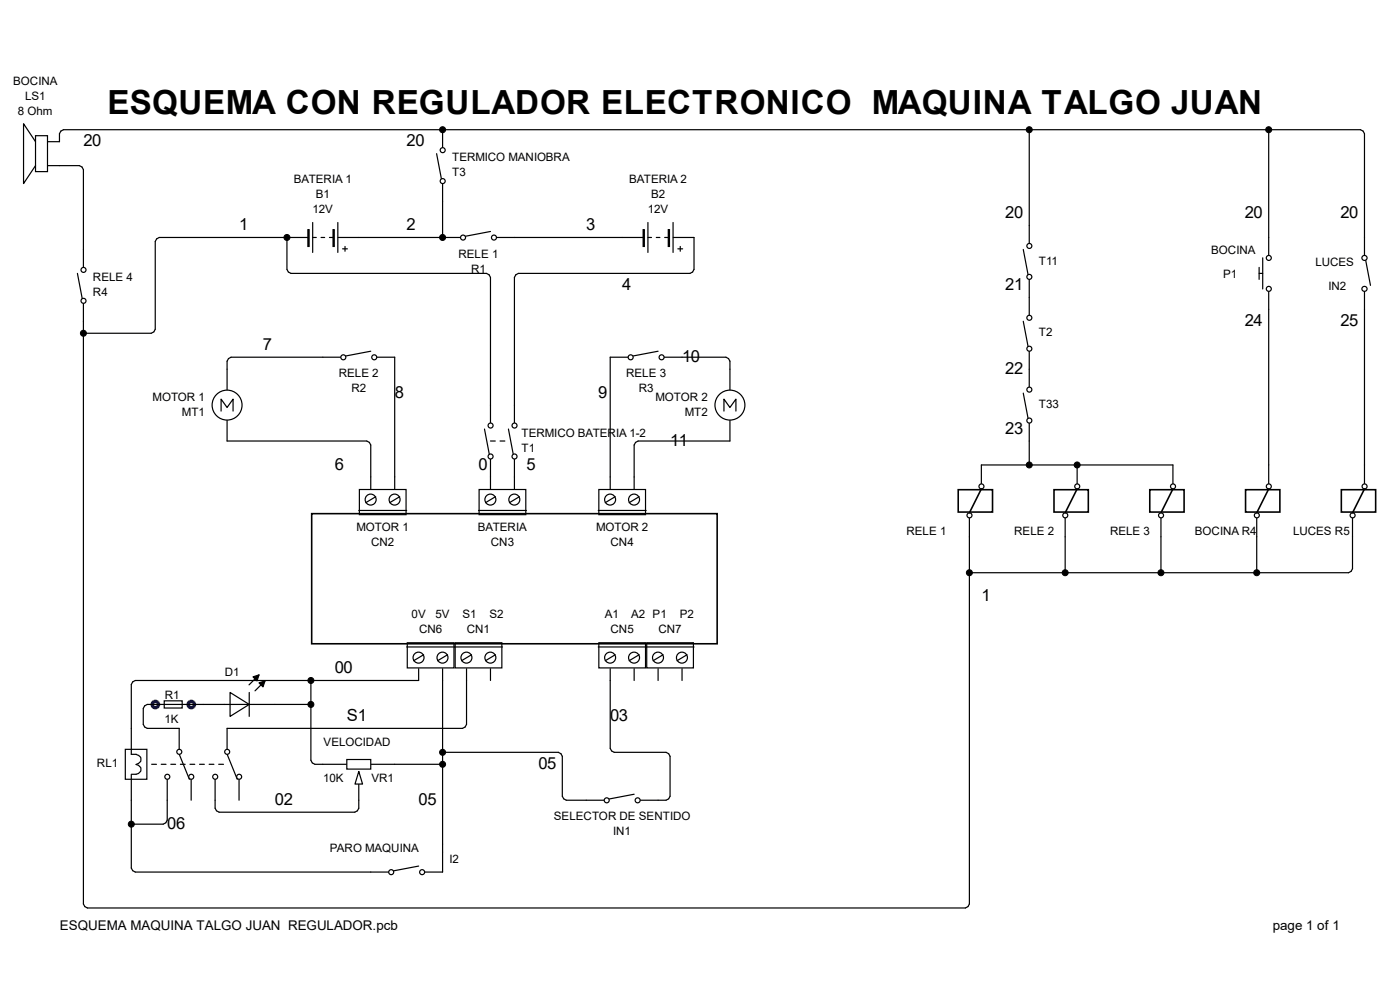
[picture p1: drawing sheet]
<svg xmlns="http://www.w3.org/2000/svg" width="297mm" height="210mm" viewBox="0 0 297 210" stroke-linecap="round" stroke-linejoin="round" font-family="sans-serif">
<g fill="#00f">
<circle cx="33" cy="149.5" r="1.05"/>
<circle cx="40.6" cy="149.5" r="1.05"/>
</g>
<path d="M34.8 148.7h3.9v1.5h-3.9z" fill="none" stroke="#000" stroke-width=".25"/>
<g fill="#fff">
<circle cx="33" cy="149.5" r=".29"/>
<circle cx="40.6" cy="149.5" r=".29"/>
</g>
<g fill="none" stroke="#000" stroke-width=".25">
<path d="M60.9 50.4h4.5M66.3 50.4h.8M66.3 47.2v6.4M68.1 50.4h.8M69.9 50.4h.8M71.7 47.2v6.4M71.7 50.4h4.4M132 50.4h4.5M137.5 50.4h.7M137.5 47.2v6.4M139.2 50.4h.8M141 50.4h.8"/>
<path d="M142.8 47.2v6.4M142.8 50.4h4.4M78.7 101.2v2.6M83.7 101.2v2.6"/>
</g>
<g fill="#000" stroke="#000" stroke-width=".25">
<path d="M65.3 48.7h.3v3.6h-.3z" fill-rule="evenodd"/>
<path d="M70.7 48.7h.2v3.6h-.2z" fill-rule="evenodd"/>
<path d="M136.4 48.7h.3v3.6h-.3z" fill-rule="evenodd"/>
<path d="M141.8 48.7h.2v3.6h-.2z" fill-rule="evenodd"/>
</g>
<path d="M76.2 103.8h9.9v5.4h-9.9z" fill-rule="evenodd" fill="#fff" stroke="#000" stroke-width=".25"/>
<path d="M76.1 108.3h10.2" fill="none" stroke="#000" stroke-width=".25"/>
<circle cx="83.7" cy="106" r="1.16" fill="#fff" stroke="#000" stroke-width=".25"/>
<path d="M84.8 105.4l-2.1 1.2" fill="none" stroke="#000" stroke-width=".25"/>
<circle cx="78.6" cy="106" r="1.16" fill="#fff" stroke="#000" stroke-width=".25"/>
<path d="M79.7 105.4l-2.1 1.2M104.1 101.2v2.6M109.1 101.2v2.6" fill="none" stroke="#000" stroke-width=".25"/>
<path d="M101.6 103.8h9.9v5.4h-9.9z" fill-rule="evenodd" fill="#fff" stroke="#000" stroke-width=".25"/>
<path d="M101.5 108.3h10.2" fill="none" stroke="#000" stroke-width=".25"/>
<circle cx="109.1" cy="106" r="1.16" fill="#fff" stroke="#000" stroke-width=".25"/>
<path d="M110.2 105.4l-2.1 1.2" fill="none" stroke="#000" stroke-width=".25"/>
<circle cx="104" cy="106" r="1.16" fill="#fff" stroke="#000" stroke-width=".25"/>
<path d="M105.1 105.4l-2.1 1.2M129.5 101.2v2.6M134.5 101.2v2.6" fill="none" stroke="#000" stroke-width=".25"/>
<path d="M127 103.8h9.9v5.4h-9.9z" fill-rule="evenodd" fill="#fff" stroke="#000" stroke-width=".25"/>
<path d="M126.9 108.3h10.2" fill="none" stroke="#000" stroke-width=".25"/>
<circle cx="134.5" cy="106" r="1.16" fill="#fff" stroke="#000" stroke-width=".25"/>
<path d="M135.6 105.4l-2.1 1.2" fill="none" stroke="#000" stroke-width=".25"/>
<circle cx="129.4" cy="106" r="1.16" fill="#fff" stroke="#000" stroke-width=".25"/>
<path d="M130.5 105.4l-2.1 1.2M99 141.9v2.5M104.1 141.9v2.5" fill="none" stroke="#000" stroke-width=".25"/>
<path d="M96.6 136.4h9.9v5.3h-9.9z" fill-rule="evenodd" fill="#fff" stroke="#000" stroke-width=".25"/>
<path d="M96.4 137.2h10.2" fill="none" stroke="#000" stroke-width=".25"/>
<circle cx="99" cy="139.5" r="1.16" fill="#fff" stroke="#000" stroke-width=".25"/>
<path d="M100 138.9l-2.1 1.3" fill="none" stroke="#000" stroke-width=".25"/>
<circle cx="104" cy="139.5" r="1.16" fill="#fff" stroke="#000" stroke-width=".25"/>
<path d="M105.1 138.9l-2.1 1.3M129.5 141.9v2.5M134.5 141.9v2.5" fill="none" stroke="#000" stroke-width=".25"/>
<path d="M127 136.4h9.9v5.3h-9.9z" fill-rule="evenodd" fill="#fff" stroke="#000" stroke-width=".25"/>
<path d="M126.9 137.2h10.2" fill="none" stroke="#000" stroke-width=".25"/>
<circle cx="129.4" cy="139.5" r="1.16" fill="#fff" stroke="#000" stroke-width=".25"/>
<path d="M130.5 138.9l-2.1 1.3" fill="none" stroke="#000" stroke-width=".25"/>
<circle cx="134.5" cy="139.5" r="1.16" fill="#fff" stroke="#000" stroke-width=".25"/>
<g fill="none" stroke="#000" stroke-width=".25">
<path d="M93.9 50.4h3.8M104.1 49.1l-5.4 1M105.4 50.4h3.7M48.2 78.3v4.5M68.5 75.8h3.8M78.7 74.5l-5.4 1M80 75.8h3.7M129.5 75.8h3.8M139.6 74.5l-5.3 1M140.9 75.8h3.8M48.2 89.2v4.4M102.8 91l1 5.4"/>
<path d="M104.1 85.9v3.9M104.1 97.4v3.8M104.1 93.6h1M106.1 93.6h1M107.9 91l1 5.4M109.1 85.9v3.9M109.1 97.4v3.8M135.6 138.9l-2.1 1.3"/>
</g>
<circle cx="48.2" cy="85.9" r="3.2" fill="#fff" stroke="#000" stroke-width=".25"/>
<path d="M154.9 78.3v4.5M46.9 87.2v-2.5l1.3 1.7 1.2-1.7v2.5M154.9 89.2v4.4" fill="none" stroke="#000" stroke-width=".25"/>
<circle cx="154.9" cy="85.9" r="3.2" fill="#fff" stroke="#000" stroke-width=".25"/>
<path d="M10.1 35.1h2.5M10.1 30.1h2.5M153.6 87.2v-2.5l1.3 1.7 1.2-1.7v2.5M124.4 169.8h3.8M134.5 168.5l-5.3 1M135.8 169.8h3.8" fill="none" stroke="#000" stroke-width=".25"/>
<path d="M7.5 28.8h2.6v7.6h-2.6z" fill-rule="evenodd" fill="#fff" stroke="#000" stroke-width=".25"/>
<g fill="none" stroke="#000" stroke-width=".25">
<path d="M7.5 30.1l-2.5-3.9v12.7l2.5-3.8M92.6 32.6l1 5.3M93.9 27.5v3.9M93.9 39v3.8M16.4 58l1 5.3M17.7 52.9v3.9M217.1 52.9l1 5.4M218.4 47.8v3.9M218.4 59.3v7.6M267.1 56.7v2.6M267.1 58h.8M267.9 54.7v6.6"/>
<path d="M269.2 50.4v3.8M17.7 64.4v3.8M217.1 68.2l1 5.3M218.4 74.5v7.7M269.2 61.8v3.8M208.2 98.6v4.3M217.1 83.4l1 5.3M218.4 89.8v3.8M228.5 98.6v4.3M248.8 98.6v4.3M269.2 98.6v4.3M205.7 109.7v4.2"/>
<path d="M226 109.7v4.2M246.3 109.7v4.2M266.6 109.7v4.2M88.8 141.9v2.5M93.9 141.9v2.5"/>
</g>
<path d="M86.4 136.4h9.9v5.3h-9.9z" fill-rule="evenodd" fill="#fff" stroke="#000" stroke-width=".25"/>
<path d="M86.3 137.2h10.1" fill="none" stroke="#000" stroke-width=".25"/>
<circle cx="88.8" cy="139.5" r="1.16" fill="#fff" stroke="#000" stroke-width=".25"/>
<path d="M89.9 138.9l-2.1 1.3" fill="none" stroke="#000" stroke-width=".25"/>
<circle cx="93.9" cy="139.5" r="1.16" fill="#fff" stroke="#000" stroke-width=".25"/>
<path d="M95 138.9l-2.2 1.3M139.6 141.9v2.5M144.7 141.9v2.5" fill="none" stroke="#000" stroke-width=".25"/>
<path d="M137.2 136.4h9.9v5.3h-9.9z" fill-rule="evenodd" fill="#fff" stroke="#000" stroke-width=".25"/>
<path d="M137.1 137.2h10.1" fill="none" stroke="#000" stroke-width=".25"/>
<circle cx="139.6" cy="139.5" r="1.16" fill="#fff" stroke="#000" stroke-width=".25"/>
<path d="M140.7 138.9l-2.1 1.3" fill="none" stroke="#000" stroke-width=".25"/>
<circle cx="144.7" cy="139.5" r="1.16" fill="#fff" stroke="#000" stroke-width=".25"/>
<path d="M145.8 138.9l-2.2 1.3M68.5 162.1h5.1M76.1 163.7v6.1M78.7 162.1h5" fill="none" stroke="#000" stroke-width=".25"/>
<path d="M73.6 161.1h5.1v2.1h-5.1z" fill-rule="evenodd" fill="#fff" stroke="#000" stroke-width=".25"/>
<path d="M289.5 50.4v3.8M289.7 55.2l1 5.3M289.5 61.8v3.8M289.5 98.6v4.3M286.9 109.7v4.2M78.7 185h3.8M88.8 183.7l-5.3 1M90.1 185h3.8" fill="none" stroke="#000" stroke-width=".25"/>
<path d="M26.6 159h4.6v6.3h-4.6z" fill-rule="evenodd" fill="#fff" stroke="#000" stroke-width=".25"/>
<g fill="none" stroke="#000" stroke-width=".25">
<path d="M72.7 52.8h1M73.2 52.3v1M143.8 52.8h1M144.3 52.3v1M27.9 154.5v5.5a2.12 2.12 0 0 1 1.9 .7 1.08 1.08 0 0 1-.9 1.5 1.04 1.04 0 0 1 1 1 1.04 1.04 0 0 1-1 1.1h-1M38 160l2.2 5.3M38 154.5v4.5M43.1 149.4h4.5M48.2 160l2.1 5.3M48.2 154.5v4.5M48.8 146.9l4.1 2.5-4.1 2.6zM52.9 146.9v5.1"/>
<path d="M53.9 149.4h4.4M27.9 164.3v5.5M32.2 162.1h1M34.2 162.1h1M35.5 165.4v4.4M36.2 162.1h1.1M38.3 162.1h1M40.3 162.1h1M40.6 165.4v4.4M42.3 162.1h1M44.4 162.1h1M45.6 165.4v4.4"/>
<path d="M46.4 162.1h1M50.7 165.4v4.4"/>
</g>
<g fill="#fff" stroke="#000" stroke-width=".25">
<path d="M76.1 163.7l.8 2.6h-1.6z"/>
<circle cx="98.2" cy="50.4" r=".53"/>
<circle cx="104.8" cy="50.4" r=".53"/>
<circle cx="104.1" cy="96.8" r=".53"/>
<circle cx="109.2" cy="96.8" r=".53"/>
<circle cx="104.1" cy="90.3" r=".53"/>
<circle cx="109.2" cy="90.3" r=".53"/>
<circle cx="72.8" cy="75.8" r=".53"/>
<circle cx="79.4" cy="75.8" r=".53"/>
<circle cx="133.8" cy="75.8" r=".53"/>
<circle cx="140.4" cy="75.8" r=".53"/>
<circle cx="128.7" cy="169.8" r=".53"/>
<circle cx="135.3" cy="169.8" r=".53"/>
<circle cx="17.7" cy="63.8" r=".53"/>
<circle cx="17.7" cy="57.3" r=".53"/>
<circle cx="218.4" cy="58.7" r=".53"/>
<circle cx="218.4" cy="52.2" r=".53"/>
<circle cx="93.9" cy="38.4" r=".53"/>
<circle cx="93.9" cy="31.9" r=".53"/>
<circle cx="218.4" cy="74" r=".53"/>
<circle cx="218.4" cy="67.4" r=".53"/>
<circle cx="218.4" cy="89.2" r=".53"/>
<circle cx="218.4" cy="82.7" r=".53"/>
<circle cx="205.7" cy="109.3" r=".53"/>
<circle cx="208.2" cy="103.2" r=".53"/>
<circle cx="226" cy="109.3" r=".53"/>
<circle cx="228.5" cy="103.2" r=".53"/>
<circle cx="246.3" cy="109.3" r=".53"/>
<circle cx="248.9" cy="103.2" r=".53"/>
<circle cx="266.6" cy="109.3" r=".53"/>
<circle cx="269.2" cy="103.2" r=".53"/>
<circle cx="269.2" cy="61.3" r=".53"/>
<circle cx="269.2" cy="54.7" r=".53"/>
<circle cx="83" cy="185" r=".53"/>
<circle cx="89.6" cy="185" r=".53"/>
<circle cx="287" cy="109.3" r=".53"/>
<circle cx="289.5" cy="103.2" r=".53"/>
<circle cx="289.5" cy="54.7" r=".54"/>
<circle cx="289.5" cy="61.3" r=".54"/>
<circle cx="38" cy="159.5" r=".53"/>
<circle cx="35.5" cy="164.8" r=".53"/>
<circle cx="40.6" cy="164.8" r=".53"/>
<circle cx="48.2" cy="159.5" r=".53"/>
<circle cx="45.7" cy="164.8" r=".53"/>
<circle cx="50.7" cy="164.8" r=".53"/>
</g>
<g fill="none" stroke="#000" stroke-width=".25">
<path d="M12.6 35.1h4.2l.6 .3 .3 .6v16.9M12.6 30.1v-1.7l.3-.6 .6-.3h275.1l.6 .3 .3 .6v22M218.4 27.5v20.3M269.2 27.5v22.9M93.9 42.8v7.6h-17.8M109.1 50.4h22.9M147.2 50.4v6.7l-.3 .6-.5 .3h-36.4l-.6 .3-.3 .5v27.1M17.7 70.7h14.4l.5-.3 .3-.6v-18.6l.3-.5 .6-.3h27.1v6.7l.3 .6 .5 .3h41.5l.6 .3 .3 .5v27.1M17.7 68.2v123.6l.3 .5 .5 .3h186.3l.6-.3 .3-.5v-77.9M68.5 75.8h-19.5l-.5 .3-.3 .5v1.7M83.7 75.8v25.4M129.5 75.8v25.4"/>
<path d="M144.7 75.8h9.3l.6 .3 .3 .5v1.7M269.2 65.6v33M289.5 65.6v33M48.2 93.6h29.6l.6 .3 .3 .5v6.8M154.9 93.6h-19.5l-.6 .3-.3 .5v6.8M208.2 98.6h40.6M218.4 93.6v5M226 113.9v7.6M246.3 113.9v7.6M266.6 113.9v7.6M286.9 113.9v6.7l-.3 .6-.5 .3h-80.4M43.1 149.4h-11.9l-.5 .3-.3 .6v3.4l.3 .5 .5 .3h6.8"/>
<path d="M47.5 149.4h6.4M54.9 143.2l-2.1 2.1M56.2 144.4l-2.1 2.2M58.3 149.4h7.7M66 144.4v16.9l.3 .5 .5 .3h1.7M88.8 144.4h-60.1l-.5 .3-.3 .5v9.3M93.9 144.4v40.6M93.9 159.6h24.5l.6 .3 .3 .5v8.5l.3 .6 .5 .3h4.3M99 144.4v9.3l-.3 .5-.6 .3h-49.9M129.5 144.4v14.3l.3 .6 .5 .3h11l.6 .3 .3 .5v8.5l-.3 .6-.6 .3h-1.7M27.9 169.8v14.3l.3 .6 .5 .3h50M35.5 169.8v4.2l-.3 .5-.6 .3h-6.7"/>
<path d="M45.6 169.8v1.6l.3 .6 .6 .3h28.8l.5-.3 .3-.6v-1.6M83.7 162.1h10.2"/>
</g>
<path d="M53.7 143.6l1.2-.4-.4 1.2zM54.9 144.9l1.3-.5-.4 1.3z" fill="#000" stroke="#000" stroke-width=".25"/>
<g fill="#000" stroke="#000" stroke-width=".21">
<circle cx="93.9" cy="27.5" r=".64"/>
<circle cx="218.4" cy="27.5" r=".64"/>
<circle cx="269.2" cy="27.5" r=".64"/>
<circle cx="60.9" cy="50.4" r=".64"/>
<circle cx="93.9" cy="50.4" r=".64"/>
<circle cx="17.7" cy="70.7" r=".64"/>
<circle cx="218.4" cy="98.6" r=".64"/>
<circle cx="228.5" cy="98.6" r=".64"/>
<circle cx="205.7" cy="121.5" r=".64"/>
<circle cx="226" cy="121.5" r=".64"/>
<circle cx="246.3" cy="121.5" r=".64"/>
<circle cx="266.6" cy="121.5" r=".64"/>
<circle cx="66" cy="144.4" r=".64"/>
<circle cx="66" cy="149.4" r=".64"/>
<circle cx="93.9" cy="159.6" r=".64"/>
<circle cx="27.9" cy="174.8" r=".64"/>
<circle cx="93.9" cy="162.1" r=".64"/>
</g>
<path d="M66.1 109h86v27.6h-86z" fill="none" stroke="#000" stroke-width=".34"/>
<path d="M203.1 103.7h7.6v5.1h-7.6z" fill="#fff"/>
<path d="M203.3 103.9h7.3v4.7h-7.3zM208.2 103.7l-2.5 5.1" fill="none" stroke="#000" stroke-width=".34"/>
<path d="M223.4 103.7h7.7v5.1h-7.7z" fill="#fff"/>
<path d="M223.6 103.9h7.3v4.7h-7.3zM228.5 103.7l-2.5 5.1" fill="none" stroke="#000" stroke-width=".34"/>
<path d="M243.8 103.7h7.6v5.1h-7.6z" fill="#fff"/>
<path d="M243.9 103.9h7.3v4.7h-7.3zM248.8 103.7l-2.5 5.1" fill="none" stroke="#000" stroke-width=".34"/>
<path d="M264.1 103.7h7.6v5.1h-7.6z" fill="#fff"/>
<path d="M264.2 103.9h7.3v4.7h-7.3zM269.2 103.7l-2.6 5.1M284.6 103.9h7.2v4.7h-7.2zM289.5 103.7l-2.6 5.1" fill="none" stroke="#000" stroke-width=".34"/>
<text font-size="7.1" x="22.8" y="24.2">ESQUEMA CON REGULADOR ELECTRONICO MAQUINA TALGO JUAN</text>
<g font-size="3.5">
<text x="17.7" y="31.1">20</text>
<text x="86.3" y="31.1">20</text>
<text x="213.3" y="46.3">20</text>
<text x="264.1" y="46.3">20</text>
<text x="284.4" y="46.3">20</text>
<text x="50.7" y="48.9">1</text>
<text x="86.3" y="48.9">2</text>
<text x="124.4" y="48.9">3</text>
<text x="132" y="61.6">4</text>
<text x="213.3" y="61.6">21</text>
<text x="264.1" y="69.2">24</text>
<text x="284.4" y="69.2">25</text>
<text x="55.8" y="74.3">7</text>
<text x="144.7" y="76.8">10</text>
<text x="213.3" y="79.3">22</text>
<text x="83.7" y="84.4">8</text>
<text x="126.9" y="84.4">9</text>
<text x="142.2" y="94.6">11</text>
<text x="213.3" y="92">23</text>
<text x="71" y="99.7">6</text>
<text x="101.5" y="99.7">0</text>
<text x="111.7" y="99.7">5</text>
<text x="208.2" y="127.6">1</text>
<text x="71" y="142.8">00</text>
<text x="73.6" y="153">S1</text>
<text x="129.5" y="153">03</text>
<text x="114.2" y="163.2">05</text>
<text x="58.3" y="170.8">02</text>
<text x="88.8" y="170.8">05</text>
<text x="35.5" y="175.9">06</text>
</g>
<g font-size="2.8">
<text x="12.7" y="197.4">ESQUEMA MAQUINA TALGO JUAN REGULADOR.pcb</text>
<text x="270" y="197.4">page 1 of 1</text>
</g>
<g font-size="2.5">
<text x="2.8" y="17.9">BOCINA</text>
<text x="5.3" y="21.1">LS1</text>
<text x="3.8" y="24.3">8 Ohm</text>
<text x="95.9" y="34.2">TERMICO MANIOBRA</text>
<text x="62.4" y="38.9">BATERIA 1</text>
<text x="95.9" y="37.4">T3</text>
<text x="133.5" y="38.9">BATERIA 2</text>
<text x="66.3" y="45.3">12V</text>
<text x="67" y="42.1">B1</text>
<text x="137.4" y="45.3">12V</text>
<text x="138.1" y="42.1">B2</text>
<text x="257" y="53.9">BOCINA</text>
<text x="19.7" y="59.6">RELE 4</text>
<text x="97.3" y="54.7">RELE 1</text>
<text x="99.9" y="57.8">R1</text>
<text x="220.4" y="56.1">T11</text>
<text x="259.5" y="59">P1</text>
<text x="279.1" y="56.4">LUCES</text>
<text x="19.7" y="62.8">R4</text>
<text x="281.8" y="61.5">IN2</text>
<text x="220.4" y="71.4">T2</text>
<text x="71.9" y="80.1">RELE 2</text>
<text x="74.5" y="83.2">R2</text>
<text x="132.8" y="80.1">RELE 3</text>
<text x="135.5" y="83.2">R3</text>
<text x="32.4" y="85">MOTOR 1</text>
<text x="38.6" y="88.2">MT1</text>
<text x="139.1" y="85">MOTOR 2</text>
<text x="145.3" y="88.2">MT2</text>
<text x="220.4" y="86.6">T33</text>
<text x="110.7" y="92.6">TERMICO BATERIA 1-2</text>
<text x="110.7" y="95.8">T1</text>
<text x="75.6" y="112.6">MOTOR 1</text>
<text x="101.4" y="112.6">BATERIA</text>
<text x="126.4" y="112.6">MOTOR 2</text>
<text x="192.3" y="113.6">RELE 1</text>
<text x="215.2" y="113.6">RELE 2</text>
<text x="235.5" y="113.6">RELE 3</text>
<text x="253.5" y="113.6">BOCINA R4</text>
<text x="274.3" y="113.6">LUCES R5</text>
<text x="78.7" y="115.7">CN2</text>
<text x="104.1" y="115.7">CN3</text>
<text x="129.5" y="115.7">CN4</text>
<text x="87.3" y="131.1">0V</text>
<text x="92.4" y="131.1">5V</text>
<text x="98.1" y="131.1">S1</text>
<text x="103.8" y="131.1">S2</text>
<text x="128.3" y="131.1">A1</text>
<text x="133.9" y="131.1">A2 P1</text>
<text x="144.2" y="131.1">P2</text>
<text x="88.9" y="134.3">CN6</text>
<text x="99" y="134.3">CN1</text>
<text x="129.5" y="134.3">CN5</text>
<text x="139.7" y="134.3">CN7</text>
<text x="47.7" y="143.4">D1</text>
<text x="35" y="148.4">R1</text>
<text x="34.9" y="153.5">1K</text>
<text x="68.7" y="158.3">VELOCIDAD</text>
<text x="20.6" y="162.8">RL1</text>
<text x="68.5" y="165.9">10K</text>
<text x="78.8" y="165.9">VR1</text>
<text x="117.5" y="174">SELECTOR DE SENTIDO</text>
<text x="130.1" y="177.2">IN1</text>
<text x="70" y="180.6">PARO MAQUINA</text>
<text x="95.3" y="183.2">I2</text>
</g>
</svg>
